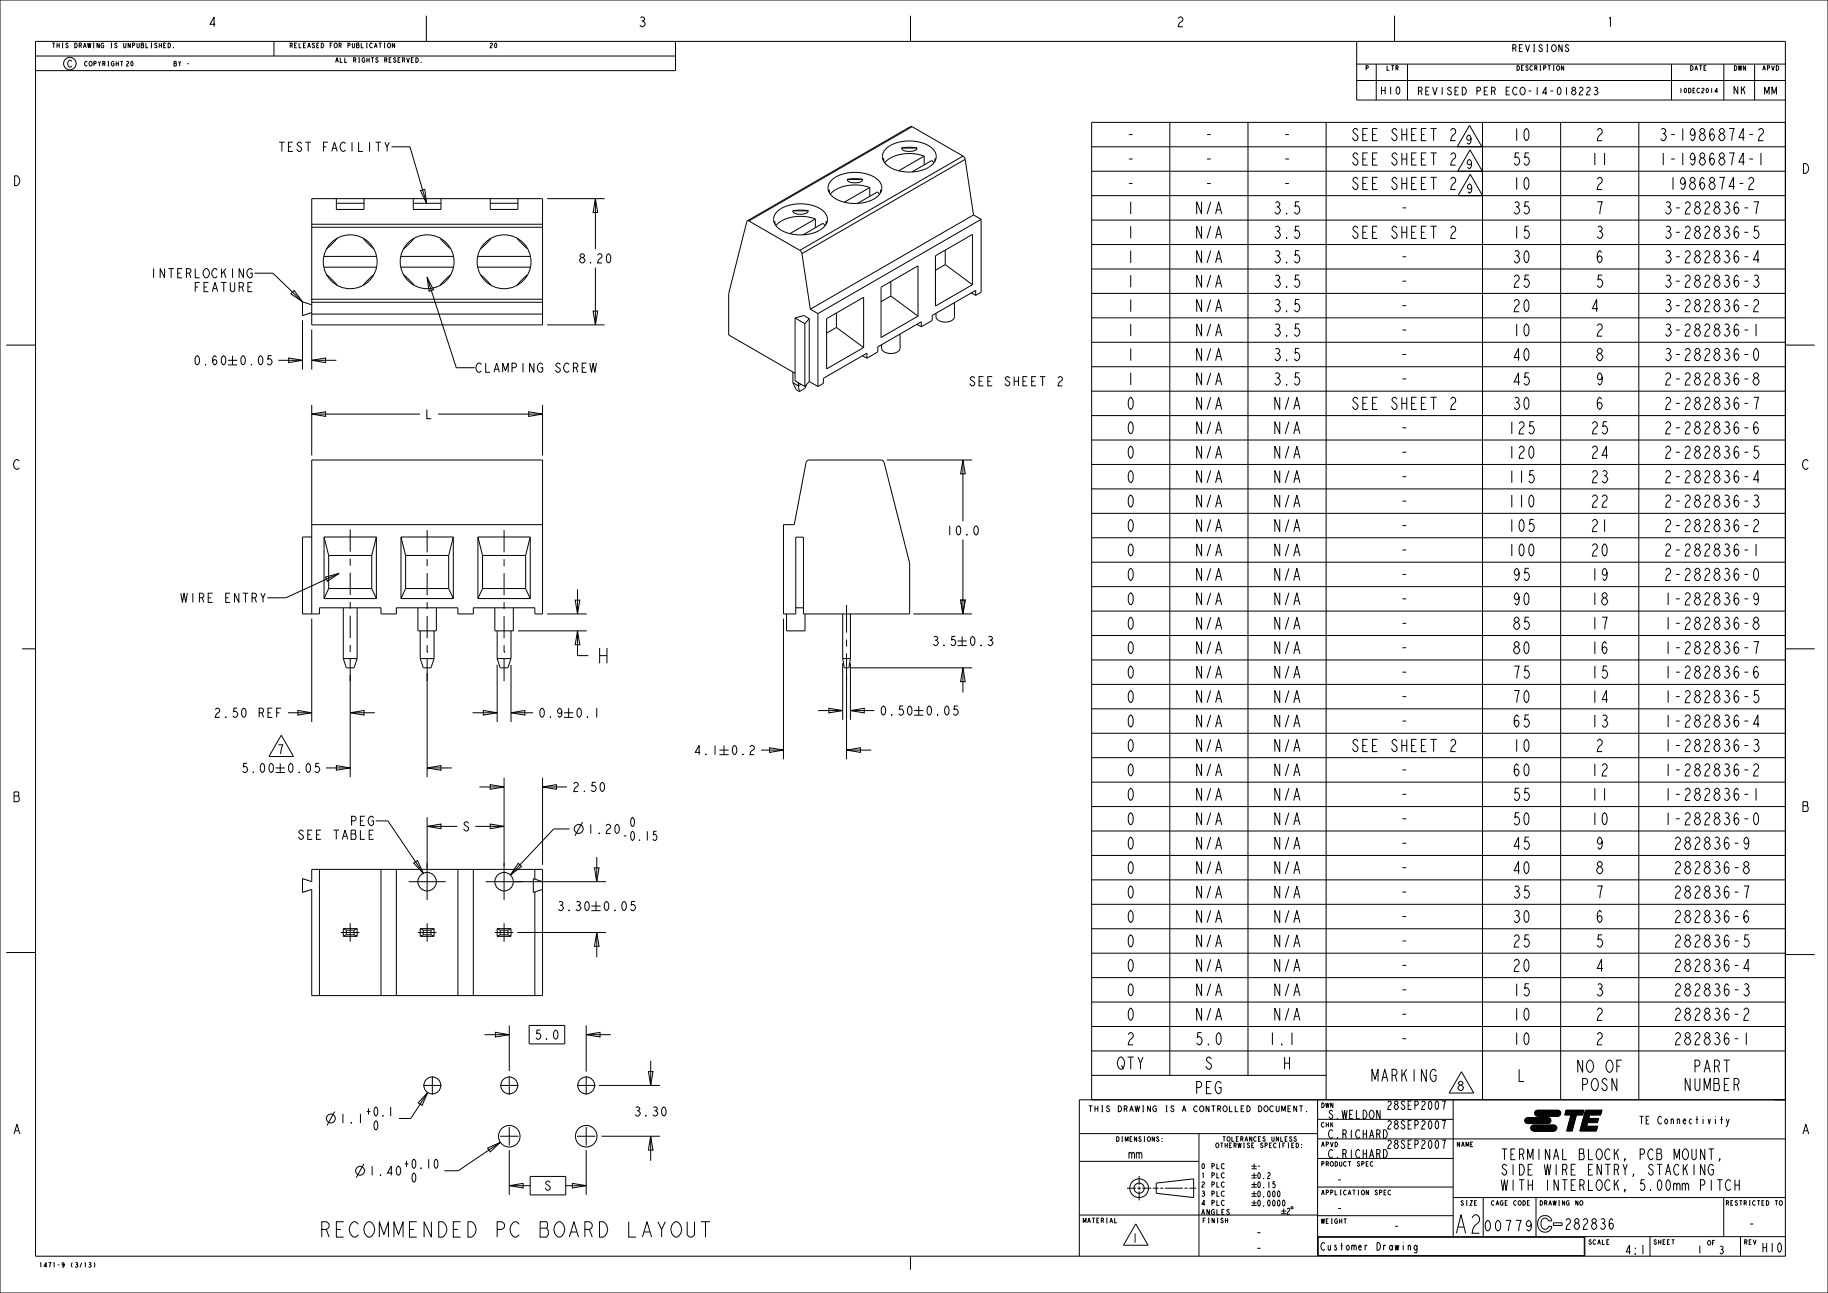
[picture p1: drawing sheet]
<svg xmlns="http://www.w3.org/2000/svg" width="594mm" height="420mm" viewBox="0 0 594 420" stroke-linecap="round" stroke-linejoin="round" font-family="sans-serif">
<g fill="none" stroke="#000" stroke-width=".32">
<path d="M0 0h594v420h-594zM11.6 18.2h207.9M11.6 13.4h568.6v394.6h-568.6zM39.1 19.9h.9M39.5 19.9v1.5M51 14.3l-.3-.3-.4 .3 .7 .7-.1 .4-.3 .1-.4-.4M51.7 14v1.5M51.7 14.8h.8M52.5 14v1.5M53.2 14.8h.4M53.9 14h-.7v1.5h.7M54.6 14a.76 .76 0 0 1 .8 .8 .76 .76 0 0 1-.8 .7z"/>
<path d="M56.4 15.5h.1M89 13.4v4.8M123.1 14h.9M123.5 14v1.5M124.8 14h.4M124.8 15.5h.4M125 14v1.5M126.1 14.1l.2-.1a.7 .7 0 0 1 .7 .8 .7 .7 0 0 1-.9 .6l-.2-.6zM128.2 14v1.5l-.7-1.5v1.5M132.1 18.7l.5 1.6 .4-1.6M133.7 19.5h.4M134.4 18.7h-.7v1.6h.7"/>
<path d="M135.1 18.7a.76 .76 0 0 1 .8 .8 .76 .76 0 0 1-.8 .8zM138.6 5.1v8.3M219.5 13.4v9.5h-207.9M295.9 5.1v8.3M440.8 13.4v19.1h139.4M453.2 5.1v8.3M507.6 14.5v2.3l-1.1-2.3v2.3M509.7 14.9l-.4-.4-.6 .4 1 1.1-.1 .6-.5 .2-.6-.6M60.9 20.7h.5M136.9 20.3h.1M380.1 39.7v309.6M405.5 39.7v309.6"/>
<path d="M430.9 39.7v317.5M440.8 26.1h139.4M440.8 20.8h139.4M447.2 20.8v11.7M457.4 20.8v11.7M481.7 39.7v317.5M506 21.5l.2-.2a.7 .7 0 0 1 .6 .8 .7 .7 0 0 1-.8 .6l-.2-.6zM507.1 39.7v317.5M508.1 21.3v1.6l-.7-1.6v1.6M532.5 39.7v317.5M543.1 20.8v11.7M554.4 21.3h-.7v1.6h.7"/>
<path d="M560.1 20.8v11.7M570.1 20.8v11.7M577.2 21.3a.76 .76 0 0 1 .8 .8 .76 .76 0 0 1-.8 .8zM580.2 39.7h-225.5v317.5M270.4 58.4a12.6 12.6 0 0 1 15.1 .2 3.6 3.6 0 0 1-1.5 6 12.8 12.8 0 0 1-13.9-1.1 3.3 3.3 0 0 1 .3-5.1zM275.3 58.2h5M275.3 58.2l2.5-.2 2.5 .2M275.3 58.2l.1 .4a3.9 3.9 0 0 0 4.8 0l.1-.4M286.9 51.9l.2-.5 .1 1M288 48.2a12.6 12.6 0 0 1 15.1 .2 3.6 3.6 0 0 1-1.4 6 12.8 12.8 0 0 1-13.9-1.1 3.3 3.3 0 0 1 .2-5.1zM293 48h5M293 48l2.5-.2 2.5 .2"/>
<path d="M293 48v.3a3.9 3.9 0 0 0 4.9 .1l.1-.4M296.4 41.2l-.5-.1-53 30.6M296.4 41.2l-53 30.6M296.4 41.2l16.5 9.5M300.3 50.7a12.1 12.1 0 0 0-12.8 2.2M300.3 50.7l-8.3 4.8M300.3 50.7v2.9M303.5 52.9l-.7-.8-6.4 3.7M304.1 51.9l-.2-.5-.2 1M312.9 50.7l.7 1.1M312.9 50.7l-53 30.6M313.6 51.8l-53 30.6"/>
<path d="M313.6 51.8l2.7 18M354.7 55.6h225.5M354.7 47.7h225.5M441.2 58.3l-.6-.7a.91 .91 0 0 0-.9 1l.6 .7a1.26 1.26 0 0 1 .9 1 1.26 1.26 0 0 1-.6 1.3 1.31 1.31 0 0 1-1.1-1M441.2 50.3l-.6-.6a.91 .91 0 0 0-.9 1l.6 .6a1.26 1.26 0 0 1 .9 1 1.26 1.26 0 0 1-.6 1.3 1.31 1.31 0 0 1-1.1-1M441.2 42.4l-.6-.7a.91 .91 0 0 0-.9 1l.6 .7a1.26 1.26 0 0 1 .9 1 1.26 1.26 0 0 1-.6 1.3 1.31 1.31 0 0 1-1.1-1M471.4 58.3l.6-.7h.4l.6 .7a1.54 1.54 0 0 1-1 1.6l-.6 1.7h1.6M471.4 50.3l.6-.6h.4l.6 .6a1.54 1.54 0 0 1-1 1.7l-.6 1.6h1.6M471.4 42.4l.6-.7h.4l.6 .7a1.54 1.54 0 0 1-1 1.6l-.6 1.7h1.6M101.3 64.5h75v41h-75zM101.3 73.8h75M101.3 72.8h75"/>
<path d="M109.3 64.5v3.5h9v-3.5M109.3 66h9M109.6 77.3l-3.5 3.6M118 77.3l3.5 3.6M134.3 64.5v3.5h9v-3.5M134.3 66h9M134.6 77.4l-3.4 3.4M143 77.4l3.4 3.4M159.3 64.5v3.5h9v-3.5M159.3 66h9M159.6 77.4l-3.4 3.4M168 77.4l3.4 3.4"/>
<path d="M242.9 71.7l-6.1 23.6v13.5l21.6 12.5M242.9 71.7l.5 .1M243.4 71.8l16.5 9.5M251.6 72.3l.1-.5 .2 1.1M257.6 68.5h5M257.6 68.5l.1 .3a3.9 3.9 0 0 0 4.9 0v-.3M257.6 68.5l2.5-.3 2.5 .3M264.9 71.1a12.2 12.2 0 0 0-12.8 2.2M264.9 71.1l-8.2 4.8M264.9 71.1v2.9M268.1 73.3l-.7-.8-6.4 3.8M268.7 72.3l-.2-.5-.1 1"/>
<path d="M269.2 62.1l.2-.5 .1 1M282.6 60.9a12.1 12.1 0 0 0-12.8 2.2M282.6 60.9l-8.2 4.8M282.6 60.9v2.9M285.8 63.1l-.7-.8-6.4 3.7M286.4 62.1l-.2-.5-.1 1M316.3 69.8l-53 30.6M316.3 69.8l2.5 1.5M318.8 71.3l-53 30.6M318.8 71.3v23.6l-1.8 1.1M354.7 79.4h225.5M354.7 71.5h225.5"/>
<path d="M354.7 63.6h225.5M101.3 99l-3-1v4.5l3-1M101.3 98.2h75M101.3 97.2h75M105.2 86.8h17.2M105.2 83.3h17.2M106.1 89.2l3.5 3.5M121.5 89.2l-3.5 3.5M130.2 86.8h17.2M130.2 83.3h17.2M131.2 89.3l3.4 3.3M146.4 89.3l-3.4 3.3"/>
<path d="M155.2 86.8h17.2M155.2 83.3h17.2M156.2 89.3l3.4 3.3M171.4 89.3l-3.4 3.3M259.9 81.3l.7 1.1M260.6 82.4l2.7 18M286.3 93.3l12-6.9v16.3l-12 6.9zM289.5 96.2l8.8 6.5M289.5 91.5v4.7M289.5 96.2l-3.2 1.8M304 83.1l12-6.9v16.3l-12 6.9zM307.1 85.9l-3.1 1.9"/>
<path d="M307.1 85.9l8.9 6.6M307.1 81.3v4.6M315.6 95.1l1.4 .9M317 96v-1.7l-14.1 8.2v1.6l-3.5 2.1M354.7 95.3h225.5M354.7 87.4h225.5M2 112.1h9.6M101.3 102h75M258.4 103.3v20.4l3.1 1.8M258.4 103.3l3.1 1.8M258.4 103.3l2.8-.8 1.8 1M261.5 105.1v20.4"/>
<path d="M263 103.5v20.4M263 103.5l-1.5 1.6M263.3 100.4l2.5 1.5M265.8 101.9v23.6M268.6 103.5l12-6.9v16.3l-12 6.9zM271.8 106.4l8.8 6.5M271.8 101.7v4.7M271.8 106.4l-3.2 1.8M280.3 115.5l1.4 .9M281.7 116.4v-1.7l-14.2 8.2v1.6l-1.7 1M292.5 108.5v4.6a3.4 3.4 0 0 1-4.8 1.4l-1.1-.9-.1-1.6M298 105.3l1.4 .9"/>
<path d="M299.4 106.2v-1.7l-14.2 8.2v1.6l-3.5 2.1M354.7 119.1h225.5M354.7 111.2h225.5M354.7 103.2h225.5M580.2 112.1h9.5M257.6 124.3l1.1 2.3 1.1 .6M257.6 124.3l1.8 1M257.6 120.9v3.4M259.4 125.3l.4 1.9M259.4 124.3v1M260.3 124.8l-.9 .5M262 125l-.5 1.2-1.7 1"/>
<path d="M263 123.9l2.8 1.6M263 123.9l-1.5 1.6M354.7 135h225.5M354.7 127.1h225.5M441.2 129.7l-.6-.7a.91 .91 0 0 0-.9 1l.6 .7a1.26 1.26 0 0 1 .9 1 1.26 1.26 0 0 1-.6 1.3 1.31 1.31 0 0 1-1.1-1M471.4 129.7l.6-.7h.4l.6 .7a1.54 1.54 0 0 1-1 1.7l-.6 1.6h1.6M262.3 149.7l.6-.3h23.4l.8 .5 8.5 33v16.5h-34.5v-24.9h-2.5v24.9h-4v-29h3.5l3.8-20.2zM354.7 158.8h225.5M354.7 150.9h225.5M354.7 142.9h225.5M101.3 174.4h-3v25h5.5v-2h20v2h5v-2h20v2h5v-2h20v2h2.5v-50h-75v50M101.3 170.4h75"/>
<path d="M105.3 174.4v20M105.3 174.4l1.5 6M105.3 174.4h17M122.3 174.4v20M122.3 174.4l-1.5 6M130.3 174.4v20M130.3 174.4l1.5 6M130.3 174.4h17M147.3 174.4v20M147.3 174.4l-1.5 6M155.3 174.4h17M155.3 174.4v20"/>
<path d="M155.3 174.4l1.5 6M172.3 174.4l-1.5 6M172.3 174.4v20M354.7 174.7h225.5M354.7 166.7h225.5M105.3 194.4h17M106.8 180.4v10.8M106.8 191.2l-1.5 3.2M106.8 191.2h14M106.8 180.4h14M111.5 197.4v16.5M116 197.4v16.5"/>
<path d="M120.8 191.2l1.5 3.2M120.8 180.4v10.8M130.3 194.4h17M131.8 191.2h14M131.8 180.4v10.8M131.8 191.2l-1.5 3.2M131.8 180.4h14M135.8 197.4v7.5h6v-7.5M145.8 191.2l1.5 3.2M145.8 180.4v10.8M155.3 194.4h17M156.8 191.2h14"/>
<path d="M156.8 180.4h14M156.8 180.4v10.8M156.8 191.2l-1.5 3.2M170.8 191.2l1.5 3.2M170.8 180.4v10.8M258.6 197.4h2.5M273.8 199.4v14.5M276.3 199.4v14.5M354.7 198.5h225.5M354.7 190.6h225.5M354.7 182.6h225.5M7.2 210.8h4.4"/>
<path d="M111.5 213.9l1 3h2.5l1-3M111.5 213.9h4.5M136.5 213.9l1 3h2.5l1-3M136.5 213.9h4.5M136.5 204.9v9M141 204.9v9M161.5 213.9l1 3h2.5l1-3M161.5 213.9h4.5M161.5 204.9v9M166 204.9v9M273.8 213.9l.5 3h1.5l.5-3M273.8 213.9h2.5"/>
<path d="M354.7 214.4h225.5M354.7 206.4h225.5M580.2 210.8h9.5M354.7 238.2h225.5M354.7 230.2h225.5M354.7 222.3h225.5M354.7 254.1h225.5M354.7 246.1h225.5M185 269.3h-5.1l-14 14.9M189.3 267l-2.5 4.5M193.9 278.4v8M200.2 268l.3-.2 .4 .2a1.9 1.9 0 0 1-.4 2.8l-.3-.3a2.08 2.08 0 0 1 0-2.5z"/>
<path d="M213.3 270h-.9l-.1 1.3 .3-.3a1.01 1.01 0 0 1 .9 1 1.01 1.01 0 0 1-.9 1l-.5-.5M354.7 277.9h225.5M354.7 269.9h225.5M354.7 262h225.5M101.3 282.4h75v41h-75v-34.5l-3 1v-4.5l3 1zM103.8 282.4v41M123.8 282.4v41M128.8 282.4v41M132.8 286.4h12M138.8 280.4v12M148.8 282.4v41M153.8 282.4v41"/>
<path d="M167 286.4h29.9M168.4 280.4l1.1 1.1-3.6 2.7zM173.8 282.4v3.2M173.8 289.7v33.7M176.3 286.4l-3-1v4.5l3-1M190.4 293.1l.3-.3 .4 .3a1.9 1.9 0 0 1-.4 2.7l-.3-.2a2.08 2.08 0 0 1 0-2.5zM192.2 294.3h3M192.2 295.8h3M193.2 281.9h1.5l-.8 4.5zM193.7 292.8v3M206.4 292.8h-1.1l-.2 1.3a.91 .91 0 0 1 1.4 .7 .91 .91 0 0 1-1.4 .8l-.2-.3M354.7 293.7h225.5"/>
<path d="M354.7 285.8h225.5M2 309.4h9.6M111.5 301.6v2.5M111.5 301.6l1 .5M111.5 304.1h4.5M111.5 301.6h4.5M112.5 302.1v1.5M112.5 303.6l-1 .5M112.5 303.6h2.5M112.5 302.1h2.5M115 302.1v1.5M115 303.6l1 .5"/>
<path d="M116 301.6v2.5M116 301.6l-1 .5M136.5 301.6v2.5M136.5 304.1h4.5M136.5 301.6h4.5M136.5 301.6l1 .5M137.5 302.1v1.5M137.5 303.6h2.5M137.5 303.6l-1 .5M137.5 302.1h2.5M140 302.1v1.5M140 303.6l1 .5"/>
<path d="M141 301.6v2.5M141 301.6l-1 .5M161.5 301.6v2.5M161.5 304.1h4.5M161.5 301.6h4.5M161.5 301.6l1 .5M162.5 303.6h2.5M162.5 302.1h2.5M162.5 303.6l-1 .5M162.5 302.1v1.5M165 303.6l1 .5M165 302.1v1.5"/>
<path d="M166 301.6v2.5M166 301.6l-1 .5M168.1 302.9h28.8M193.9 302.9l.8 4.5h-1.5zM193.9 302.9v8M354.7 317.6h225.5M354.7 309.6h225.5M354.7 301.7h225.5M580.2 310.1h9.5M157.5 336.1h8M161 335.3l4.5 .8-4.5 .7zM165.5 333.1v14.8"/>
<path d="M172 333.1h11.5v6h-11.5zM190.5 336.1l4.5-.8v1.5zM190.5 333.1v15M190.5 336.1h8M354.7 333.4h225.5M354.7 325.5h225.5M139 354.9l-1.8 4.2-1.3-.9zM139 354.9l-5.5 8.4h-3.8M353.8 359.2h1.2M354.4 359.2v1.9M354.7 349.3h76.2M354.7 341.4h225.5"/>
<path d="M355.8 359.2v1.9M356.8 359.2v1.9M357.9 359.2h.5M358.2 359.2v1.9M419.5 359.2h-1v1.9h1M421.4 359.2v1.9l-1-1.9v1.9M422.2 359.2h1.2M422.8 359.2v1.9M428.1 357.2v50.8M468.6 357.6h1.1l-.6 2.8M472.2 357.2v44.5M580.2 357.2h-229.5v50.8"/>
<path d="M108.8 361.1l-2.5 4.5M350.7 377.2h38.8M350.8 368.2h77.3M355.8 360.2h1M357.9 361.1h.5M376.6 369.5l-.3-.3-.4 .3 .7 .8-.1 .3-.4 .2-.3-.4M377.7 369.7h.1M377.7 370.8h.1M389.6 368.2v39.8M397.8 378.2l-.3-.2a.87 .87 0 0 0-.7 .8 .87 .87 0 0 0 .7 .9l.3-.3M406.7 378.8h1.7M406.7 379.7h1.7"/>
<path d="M407.5 378v1.7M417.6 370h.5M418.3 369.2h-.7v1.5h.7M418.5 371.3h.3M418.5 372.8h.3M419.8 372h.4M419.8 369.5l-.3-.3-.4 .3 .7 .7-.1 .4-.4 .1-.3-.3M420.5 371.3h-.7v1.5h.7M421.2 371.3a.76 .76 0 0 1 .8 .7 .76 .76 0 0 1-.8 .8zM421.2 369.5l-.2-.3-.5 .3 .7 .7-.1 .4-.3 .1-.4-.3M423 371.8h.1M423 372.8h.1"/>
<path d="M424.6 360.9l.1 .2zM428.1 369.9h152.1M428.1 363.6h44.1M428.1 376.3h44.1M433.8 371a.76 .76 0 0 1 .9 .7 .76 .76 0 0 1-.9 .8zM444 378.1h.4M444.7 377.3h-.7v1.5h.7M446.1 377.6l-.3-.3a.7 .7 0 0 0-.6 .8 .7 .7 0 0 0 .8 .6l.1-.1M448.5 360.6v2.8l-1.1-2.8v2.8M449.6 373.4a1.38 1.38 0 0 1 1.2 1.4 1.38 1.38 0 0 1-1.2 1.3zM449.6 367a1.38 1.38 0 0 1 1.2 1.4 1.38 1.38 0 0 1-1.2 1.3zM468.6 364h1.1l-.6 2.7"/>
<path d="M468.6 370.3h1.1l-.6 2.8M478.6 371h-.7v1.5h.7M495.8 363.3l.6-.3h6.6a.95 .95 0 0 1 .9 .9 .95 .95 0 0 1-.8 1l-6.7 .1a.95 .95 0 0 1-.8-.6 .95 .95 0 0 1 .2-1.1zM496.4 365l6.7-.1zM497.7 365.7l.7-.2h6.5a.95 .95 0 0 1 1 .8 .95 .95 0 0 1-.9 1l-6.6 .1a.95 .95 0 0 1-.9-.6 .95 .95 0 0 1 .2-1.1zM498.4 367.4l6.6-.1zM499 360.9l.6-.3h6.6a.95 .95 0 0 1 .9 .9 .95 .95 0 0 1-.8 1h-6.7a.95 .95 0 0 1-.8-.5 .95 .95 0 0 1 .2-1.1zM499.6 362.5h6.7zM503.1 364.9l-6.7 .1a.95 .95 0 0 1-.9-1 .95 .95 0 0 1 .9-1h6.6a.95 .95 0 0 1 .9 1 .95 .95 0 0 1-.9 1M505 367.4h-6.6a.95 .95 0 0 1-1-1 .95 .95 0 0 1 1-.9h6.5a.95 .95 0 0 1 1 .9 .95 .95 0 0 1-1 1M506.3 362.5h-6.7a.95 .95 0 0 1-.9-.9 .95 .95 0 0 1 .9-1h6.6a.95 .95 0 0 1 .9 1 .95 .95 0 0 1-.9 .9M508.9 360.6h5.8l-.4 1.5h-2.1l-1.4 5.3h-1.7l1.4-5.3h-2z"/>
<path d="M515.2 360.6h5.3l-.4 1.5h-3.6l-3.1 5.3zM515.2 360.6h5.3l-.4 1.5h-3.6l-.3 1.2h3.2l-.3 1.3h-3.3l-.3 1.3h3.6l-.4 1.5h-5.3zM515.8 364.6l-.3 1.3h3.6l-.4 1.5h-5.3zM516.5 362.1l-.3 1.2h3.2l-.3 1.3h-3.3l-2.4 2.8zM547 378.2v3.5M547.1 373.5l.4-.3a1.86 1.86 0 0 1 1.2 1.7 1.86 1.86 0 0 1-1.2 1.8l-.4-.3a2.29 2.29 0 0 1 0-2.9zM547.7 379.4l.7 2.3M548.4 378.2l-1.4 2M549.8 373.2v2.9l.5 .6h.3l.6-.6v-2.9M550.5 378.2v3.5M554 373.2v3.5l-1.4-3.5v3.5M554 378.2v3.5l-1.4-3.5v3.5"/>
<path d="M555.2 373.2h1.7M556.1 373.2v3.5M556.8 378.8l-.6-.6a1.86 1.86 0 0 0-1.2 1.7 1.86 1.86 0 0 0 1.2 1.8l.6-.6v-1.2h-.7M558.9 376.7l-.2-.3 .2 .3-.4 .6M559 363.6h.8M559.4 362.6v2.5M560.9 363.4l.5 1.5-.4 1h-.2M561.9 363.4l-.5 1.5M350.7 394.7h77.5M362.2 395.7v1.5h.7M366.2 386h2.9M369.6 386h1.1"/>
<path d="M370.2 382v2.9M370.2 385.4v1.1M370.2 387v2.9M371.2 386h2.9M374.6 386h1.9M375.7 384.3l12.2-1.4v6.1l-12.2-1.4zM377 386h1.1M378.6 386h5.8M384.9 386h1M386.5 386h2.2M397.8 381.2l-.3-.3a.87 .87 0 0 0-.7 .9 .87 .87 0 0 0 .7 .8l.3-.2M397.8 384.2l-.3-.3a.87 .87 0 0 0-.7 .9 .87 .87 0 0 0 .7 .8l.3-.3"/>
<path d="M397.8 387.2l-.3-.3a.87 .87 0 0 0-.7 .8 .87 .87 0 0 0 .7 .9l.3-.3M397.8 390.2l-.3-.3a.87 .87 0 0 0-.7 .8 .87 .87 0 0 0 .7 .9l.3-.3M398.2 396.4h.7M398.9 395.7v1.5M399.5 393.1l-.3-.2-.5 .2 .8 .9-.1 .4-.4 .2-.4-.5M406.7 390.7h1.7M406.7 387.7h1.7M406.7 384.8h1.7M406.7 381.8h1.7M406.7 391.6h1.7M406.7 388.6h1.7M406.7 385.6h1.7"/>
<path d="M406.7 382.6h1.7M407.5 380.9v1.7M407.5 383.9v1.7M407.5 386.9v1.7M407.5 389.9v1.7M414.3 383.8h-.6l-.1 .9 .2-.2a.67 .67 0 0 1 .6 .7 .67 .67 0 0 1-.6 .6l-.3-.3M415.3 387l.2-.2 .2 .2 .2 .5-.1 1-.3 .3-.4-.6zM416.3 393.4h1.7M416.3 394.2h1.7M416.9 390l.2-.2 .4 .7-.1 1-.3 .3-.4-.7zM417.1 392.5v1.7M418.3 392.8l.3-.3 .5 .3-.8 1.7h.8"/>
<path d="M419.6 392l.5 .1-.1 .5-.5-.1zM428.1 385.6h44.1M428.1 394.9h44.1M436.6 395.9h.9M437.1 395.9v1.5M448.3 387.4l.6-.2v-.5l-.6-.1v1.5M449.7 387.4h.5M450.5 386.6h-.8v1.5h.8M451.9 386.8l-.3-.2a.7 .7 0 0 0-.6 .8 .7 .7 0 0 0 .8 .6l.1-.1M472.2 389h108M479.9 390h-.8v1.5h.8M482 389v12.7"/>
<path d="M494.9 390a.76 .76 0 0 1 .8 .8 .76 .76 0 0 1-.8 .7zM496.3 390.8h.5M497.1 390h-.8v1.5h.8M497.6 397.6l-.2 .5-.6 .3-.7-.3a1.27 1.27 0 0 1 .7-1.7l.4 .3a2.21 2.21 0 0 1-.4 3.2l-.7-.6M499.1 389v12.7M500.4 395.5l.8-.5 1.2-.1 .8 .2 .7 .7 .3 .8h-1l-.5-.7-.8-.2-.8 .4-.3 .8 .1 1.5 .7 .8h1l.6-.8h1l-.2 .8-.7 .7-.8 .3h-.9l-.8-.3-.7-.7-.5-1.9 .3-1.1zM507.6 397.2h-2.8v.9h2.8M512.8 390v1.5l-.8-1.5v1.5M513.6 390.1l.1-.1a.7 .7 0 0 1 .7 .8 .7 .7 0 0 1-.8 .6l-.3-.6zM524.1 396.4l-.5-.6a2.37 2.37 0 0 0 0 3.5 1.16 1.16 0 0 0 0-2l-.5 .3-.2 .6M552.6 384.9h.8l.6-.5v-.6l-.6-.6h-.8v3.5M556.1 383.2v3.5"/>
<path d="M558 383.2h1.7M558.9 383.2v3.5M560.1 389v12.7M562.4 383.8l-.6-.6a1.86 1.86 0 0 0-1.2 1.7 1.86 1.86 0 0 0 1.2 1.8l.6-.6M563.8 383.2v3.5M563.8 384.9h1.4M565.2 383.2v3.5M576.8 390h.9M577.2 390v1.5M578.4 390.1l.2-.1a.7 .7 0 0 1 .6 .8 .7 .7 0 0 1-.8 .6l-.3-.6zM28.9 410.2h.6v.3l-.2 .3a.42 .42 0 0 1 .2 .6 .42 .42 0 0 1-.7 0M29.1 410.8h.2"/>
<path d="M30.5 410.1l.3 .7-.3 .8M295.9 408v4.4M428.1 401.7h152.1M428.3 401.9h86.5v5.9h-86.5zM457.6 404.5v1.6M457.6 404.9l.5-.4 .2 .4v1.2M460.5 404.5l-.2 2.2-.1 .3-.6-.3M460.5 405.1l-.5-.6a.92 .92 0 0 0-.6 .8 .92 .92 0 0 0 .6 .8l.5-.6M515 401.7v6.3M522.1 403.5h.5M522.9 402.7h-.8v1.5h.8M536.2 401.7v6.3"/>
<path d="M543.2 402.7h.9M543.7 402.7v1.5M565.6 401.7v6.3"/>
<circle cx="22.7" cy="20.7" r="2.03"/>
<circle cx="138.8" cy="85" r="8.8"/>
<circle cx="163.8" cy="85" r="8.8"/>
<circle cx="188" cy="269.3" r="1.47"/>
<circle cx="138.8" cy="286.4" r="3"/>
<circle cx="107.5" cy="363.3" r="1.47"/>
<circle cx="370.2" cy="386" r="3"/>
<circle cx="370.2" cy="386" r="1.66"/>
</g>
<path d="M495.8 363.3l.6-.3h6.6a.95 .95 0 0 1 .9 .9 .95 .95 0 0 1-.8 1l-6.7 .1a.95 .95 0 0 1-.8-.6 .95 .95 0 0 1 .2-1.1zM497.7 365.7l.7-.2h6.5a.95 .95 0 0 1 1 .8 .95 .95 0 0 1-.9 1l-6.6 .1a.95 .95 0 0 1-.9-.6 .95 .95 0 0 1 .2-1.1zM499 360.9l.6-.3h6.6a.95 .95 0 0 1 .9 .9 .95 .95 0 0 1-.8 1h-6.7a.95 .95 0 0 1-.8-.5 .95 .95 0 0 1 .2-1.1zM508.9 360.6h5.8l-.4 1.5h-2.1l-1.4 5.3h-1.7l1.4-5.3h-2zM515.8 364.6l-.3 1.3h3.6l-.4 1.5h-5.3zM516.5 362.1l-.3 1.2h3.2l-.3 1.3h-3.3l-2.4 2.8zM515.2 360.6h5.3l-.4 1.5h-3.6l-3.1 5.3z" fill="#000"/>
<!-- layer: COSMETIC -->
<g fill="none" stroke="#000" stroke-width=".32">
<circle cx="140.5" cy="352.6" r="2.75"/>
<circle cx="165.5" cy="352.6" r="2.75"/>
<circle cx="190.5" cy="352.6" r="2.75"/>
<circle cx="165.5" cy="369.1" r="3.5"/>
<circle cx="190.5" cy="369.1" r="3.5"/>
</g>
<!-- layer: DIM_DRIVEN -->
<g fill="none" stroke="#000" stroke-width=".32">
<path d="M177.8 64.5h18.7M193.5 64.5l.7 4.5h-1.5zM193.5 64.5v16.4M193.5 86.9v18.6M197.4 82.7l.3-.3 .4 .3a1.9 1.9 0 0 1-.4 2.7l-.3-.2a2.08 2.08 0 0 1 0-2.5zM72.3 115.8l.3-.3 .4 .3a1.9 1.9 0 0 1-.4 2.7l-.3-.2a2.08 2.08 0 0 1 0-2.5zM74.1 117h3M74.1 118.5h3M75.6 115.5v3M88.3 115.5h-1.1l-.2 1.3a.91 .91 0 0 1 1.4 .7 .91 .91 0 0 1-1.4 .8l-.2-.3M90.5 117h7.8M93.8 116.3l4.5 .7-4.5 .8z"/>
<path d="M98.3 104v16M101.3 117l4.5-.7v1.5zM101.3 117h8M101.3 107v13M177.8 105.5h18.7M192.7 101h1.5l-.7 4.5zM101.3 134.5l4.5-.7v1.5zM101.3 131.5v16.4M101.3 134.5h35.2M142.3 134.5h34M171.8 133.8l4.5 .7-4.5 .8zM176.3 131.5v16.4"/>
<path d="M288.2 149.4h27.7M312.9 149.4l.7 4.5h-1.5zM312.9 149.4v19.9M312.9 175.3v24.1M316.8 171.1l.4-.3 .3 .3a1.9 1.9 0 0 1-.3 2.7l-.4-.2a2.08 2.08 0 0 1 0-2.5zM177.8 199.4h12.9M186.9 194.9h1.5l-.7 4.5zM187.7 191.4v8M296.8 199.4h19.1M312.1 194.9h1.5l-.7 4.5zM101.3 200.9v33.6M113.8 219.2v33.2"/>
<path d="M138.8 218.6v33.8M161.5 215.9v18.6M166 216v18.5M168.3 204.9h22.4M187.7 204.9l.7 4.5h-1.5zM187.7 204.9v8.1h3.5M254.6 200.9v45.7M273.8 215.4v18.4M275.1 219.5v27.1M276.1 216.9h39.8M276.3 215.4v18.4M310.4 206.7h-1l-.2 1.3a.91 .91 0 0 1 1.4 .7 .91 .91 0 0 1-1.4 .8l-.2-.3"/>
<path d="M311.1 208.2h3M311.1 209.7h3M312.6 206.7v3M312.9 216.9l.7 4.5h-1.5zM312.9 216.9v8M321.2 207l.4-.3a.75 .75 0 0 1 .9 .8l-.6 .5a.83 .83 0 0 1 .5 1.3 .83 .83 0 0 1-1.3-.1M78.9 230.3l.3-.3 .4 .3a1.9 1.9 0 0 1-.4 2.7l-.3-.2a2.08 2.08 0 0 1 0-2.5zM91.3 230h-1.4v3M93.6 231.5h7.7M96.8 230.8l4.5 .7-4.5 .8zM113.8 231.5l4.5-.7v1.5zM113.8 231.5h8"/>
<path d="M153.5 231.5h8M157 230.8l4.5 .7-4.5 .8zM166 231.5l4.5-.7v1.5zM166 231.5h7.2M183.3 231.5h3M183.3 233h3M184.8 230v3M265.8 230.8h8M269.3 230.1l4.5 .7-4.5 .8zM276.3 230.8l4.5-.7v1.5zM276.3 230.8h7.8M295.3 229.6l.3-.3 .4 .3a1.9 1.9 0 0 1-.4 2.7l-.3-.2a2.08 2.08 0 0 1 0-2.5z"/>
<path d="M297 230.8h3M297 232.3h3M298.5 229.3v3M311.2 229.3h-1l-.2 1.3a.91 .91 0 0 1 1.4 .7 .91 .91 0 0 1-1.4 .8l-.2-.3M87.8 248.2l.3-.3 .4 .3a1.9 1.9 0 0 1-.4 2.7l-.3-.2a2.08 2.08 0 0 1 0-2.5zM89.6 249.4h3M89.6 250.9h3M91.1 247.9v3M103.7 247.9h-1l-.2 1.3a.91 .91 0 0 1 1.4 .7 .91 .91 0 0 1-1.4 .8l-.2-.3M106 249.4h7.8M109.3 248.7l4.5 .7-4.5 .8zM138.8 249.4l4.5-.7v1.5z"/>
<path d="M138.8 249.4h8M155.8 255.6h8M159.3 254.9l4.5 .7-4.5 .8zM163.8 252.6v28.7M176.3 255.6l4.5-.7v1.5zM176.3 252.6v28.3M176.3 255.6h7.9M195.4 254.4l.3-.3 .4 .3a1.9 1.9 0 0 1-.4 2.7l-.3-.2a2.08 2.08 0 0 1 0-2.5zM233.8 243.6h3M233.8 245.1h3M235.3 242.1v3M247.3 243.6h7.3"/>
<path d="M250.1 242.9l4.5 .7-4.5 .8zM275.1 243.6l4.5-.7v1.5zM275.1 243.6h8M138.8 268.4l4.5-.7v1.5zM138.8 265.4v16.7M138.8 268.4h9.8M154.4 268.4h9.4M159.3 267.7l4.5 .7-4.5 .8zM194.6 352.6h19.8M210.7 348.1h1.5l-.8 4.5zM211.4 344.6v8M215.4 359.8l.3-.3 .4 .3a1.9 1.9 0 0 1-.4 2.7l-.3-.2a2.08 2.08 0 0 1 0-2.5z"/>
<path d="M118.3 378l-2.5 4.5M129.1 379l.4-.2 .3 .2a1.9 1.9 0 0 1-.3 2.8l-.4-.3a2.08 2.08 0 0 1 0-2.5zM141.4 376.8l.3-.3a2.03 2.03 0 0 1 0 3 2.12 2.12 0 0 1-.3-2.7zM158.4 372.9l4.2-1.9-3.3 3.2zM162.6 371l-13.7 9.3h-4.5M165.5 373.6v14.5M190.5 373.6v14.5M195.4 369.1h19M211.4 369.1l.8 4.5h-1.5zM211.4 369.1v8M165.5 385.1l4.5-.7v1.5zM165.5 385.1h6.8"/>
<path d="M172.3 382.1h11.5v6h-11.5zM183.8 385.1h6.7M186 384.4l4.5 .7-4.5 .8z"/>
<circle cx="117" cy="380.3" r="1.47"/>
</g>
<!-- layer: DTM_AXIS -->
<g fill="none" stroke="#000" stroke-width=".32">
<path d="M252.7 68.6a12.6 12.6 0 0 1 15.1 .2 3.6 3.6 0 0 1-1.3 5.9 12.8 12.8 0 0 1-14-1 3.3 3.3 0 0 1 .2-5.1zM310.1 98.3v4.6a3.4 3.4 0 0 1-4.7 1.4l-1.1-.9-.2-1.6M113.8 172v7.2M138.8 172.2v7.2M163.8 172.2v7.2M113.8 181.5v2.2M113.8 186v7.2M113.8 195.5v2.3M138.8 181.6v2.3M138.8 186.2v7.1M138.8 195.6v2.3M160.8 197.4v7.5h6v-7.5"/>
<path d="M163.8 181.6v2.3M163.8 186.2v7.1M163.8 195.6v2.3M255.6 199.4v5.5h6v-5.5M275.1 196.5v9M113.8 200v7.2M113.8 209.5v2.3M113.8 214v7.3M138.8 211.8h.1M138.8 200.1v7.2M138.8 209.6v2.2M138.8 214.1v7.2"/>
<path d="M163.8 211.8h.1M163.8 200.1v7.2M163.8 209.6v2.2M163.8 214.1v7.2M275.1 207.8v2.2M275.1 212.3v9M113.8 299.9v6M138.8 299.9v6M157.8 286.4h12M163.8 280.4v12M163.8 299.9v6M110.8 302.9h6"/>
<path d="M135.8 302.9h6M160.8 302.9h6M137.5 352.6h6M140.5 349.6v6M162.5 352.6h6M165.5 349.6v6M187.5 352.6h6M190.5 349.6v6M162.5 369.1h6M165.5 366.1v6M187.5 369.1h6M190.5 366.1v6"/>
<circle cx="113.8" cy="85" r="8.8"/>
<circle cx="163.8" cy="286.4" r="3"/>
</g>
<!-- layer: NOTE -->
<g fill="none" stroke="#000" stroke-width=".32">
<path d="M460.9 29.6l1.1-.2v-.9l-1.1-.2v2.5M461.7 29.6l.4 1.2M463.3 29.6h.7M464.5 28.3h-1.2v2.5h1.2M465.5 28.3l.8 2.5 .7-2.5M468.6 28.3v2.5M546.2 28.7v1.5M547.5 28.8l.1-.1 .4 .5v.5l-.4 .5-.3-.5zM122 46.2h1.8M122.9 46.2v3M125.1 46.2l.7 1.5v1.5M126.5 46.2l-.7 1.5"/>
<path d="M127.2 47.7h6l5.4 18.3M539.9 42.1l.4-.4a.91 .91 0 0 1 1 1l-.6 .7a1.19 1.19 0 0 1 .8 1.3 1.19 1.19 0 0 1-1.2 1l-.6-.7M540.3 43.4h.4M540.5 49.7v3.9M568.2 58.3l.6-.7h.4l.6 .7a1.54 1.54 0 0 1-1 1.6l-.6 1.7h1.6M571.4 42.4l.6-.7h.4l.6 .7a1.54 1.54 0 0 1-1 1.6l-.6 1.7h1.6M572.2 49.7v3.9M136.6 61.9l1.5-.4 .5 4.5zM441.2 74.1l-.6-.6a.91 .91 0 0 0-.9 1l.6 .6a1.26 1.26 0 0 1 .9 1.1 1.26 1.26 0 0 1-.6 1.2 1.31 1.31 0 0 1-1.1-.9M471.4 74.1l.6-.6h.4l.6 .6a1.54 1.54 0 0 1-1 1.7l-.6 1.6h1.6M541.5 73.8l.4-.3a.91 .91 0 0 1 .9 1l-.6 .6a1.19 1.19 0 0 1 .8 1.4 1.19 1.19 0 0 1-1.1 .9l-.6-.6M541.5 65.9l.4-.4a.91 .91 0 0 1 .9 1l-.6 .7a1.19 1.19 0 0 1 .8 1.3 1.19 1.19 0 0 1-1.1 1l-.6-.7"/>
<path d="M541.9 75.1h.3M541.9 67.2h.3M569.8 65.5h1.6l-.8 4M571.4 73.5h-1.2l-.2 1.6 .4-.3a1.33 1.33 0 0 1 1.2 1.3 1.33 1.33 0 0 1-1.2 1.3l-.6-.6M79.1 87.2v3l-1.4-3v3M80.5 93.2h.9M82 87.7l-.6-.5a1.53 1.53 0 0 0-1.2 1.5 1.53 1.53 0 0 0 1.2 1.5l.6-.5v-1h-.7M82 91.7h-1.5v3h1.5M82.7 88.7h6l9.6 9.3M95.6 94.4l2.7 3.6-3.8-2.6zM138.8 90.1l2.1 4-1.5 .5zM138.8 90.1l9.5 29.3h6"/>
<path d="M541.5 97.6l.4-.3a.91 .91 0 0 1 .9 1l-.6 .6a1.19 1.19 0 0 1 .8 1.4 1.19 1.19 0 0 1-1.1 1l-.6-.7M541.5 89.7l.4-.3a.91 .91 0 0 1 .9 .9l-.6 .7a1.19 1.19 0 0 1 .8 1.3 1.19 1.19 0 0 1-1.1 1l-.6-.6M541.5 81.7l.4-.3a.91 .91 0 0 1 .9 1l-.6 .7a1.19 1.19 0 0 1 .8 1.3 1.19 1.19 0 0 1-1.1 1l-.6-.7M541.9 98.9h.3M541.9 91h.3M541.9 83.1h.3M569.8 98l.6-.7h.4l.6 .7a1.54 1.54 0 0 1-1 1.6l-.6 1.7h1.6M570 89.7l.4-.3a.91 .91 0 0 1 1 .9l-.6 .7a1.19 1.19 0 0 1 .8 1.3 1.19 1.19 0 0 1-1.2 1l-.6-.6M570.4 91h.4M571.6 84.4h-1.8l1.4-3v4M189.2 119.4h.9M190.6 117.9h-1.4v3h1.4"/>
<path d="M191.7 117.9l.5 3 .5-3 .6 3 .5-3M541.5 105.6l.4-.4a.91 .91 0 0 1 .9 1l-.6 .7a1.19 1.19 0 0 1 .8 1.3 1.19 1.19 0 0 1-1.1 1l-.6-.7M541.9 106.9h.3M316.7 122.8l-.5-.5a.75 .75 0 0 0-.9 .8l.5 .5a.91 .91 0 0 1 .9 .7 .91 .91 0 0 1-.5 1l-.7-.2-.4-.5M318.1 123.8h.9M319.6 122.3h-1.5v3h1.5M81.9 194.2h.9l.3-.3 .2-.2-.2-.8-.3-.2h-.9v3M82.8 194.2l.5 1.5M84.7 192.7l.8 1.5v1.5M86.2 192.7l-.7 1.5M105.8 187.5l4.4-1.2-3.8 2.5zM110.2 186.3l-17.3 7.9h-6"/>
<path d="M441.2 240.8l-.6-.6a.91 .91 0 0 0-.9 1l.6 .6a1.26 1.26 0 0 1 .9 1 1.26 1.26 0 0 1-.6 1.3 1.31 1.31 0 0 1-1.1-1M471.4 240.8l.6-.6h.4l.6 .6a1.54 1.54 0 0 1-1 1.7l-.6 1.6h1.6M120 271.1h.8M121.4 269.6h-1.4v3h1.4M122.1 266.6h3.9l11.6 17.1M134.4 280.4l1.3-.9 1.9 4.2zM104.6 399.4h1.4l.6-.5 .3-.4v-.8l-.3-.4-.6-.4h-1.4v5M106 399.4l.9 2.5M109.3 399.4h1.5M111.7 396.9h-2.4v5h2.4M223.3 396.9v4.1l.9 .9h.6l.9-.9v-4.1M227.8 396.9h2.9"/>
<path d="M229.2 396.9v5"/>
</g>
<!-- layer: SYMBOL -->
<path d="M477.5 40.7l4 7h-8zM477.7 48.7l4 6.9h-8zM477.8 56.6l4 7h-8zM91.4 238.8l4 6.9h-8zM474.9 348.1l4 6.9h-8zM369.1 397.6l4 6.9h-8z" fill="none" stroke="#000" stroke-width=".32"/>
<text font-size="7.8" x="472.3" y="400.6">A2</text>
<g font-size="6.5">
<text x="193.7" y="215.5">H</text>
<text x="114.8" y="401.9">RECOMMENDED PC BOARD LAYOUT</text>
</g>
<g font-size="5.2">
<text x="366.1" y="45.7">-</text>
<text x="391.5" y="45.7">-</text>
<text x="416.9" y="45.7">-</text>
<text x="442" y="45.7">SEE SHEET 2</text>
<text x="491.8" y="45.7">10</text>
<text x="518.5" y="45.7">2</text>
<text x="542" y="45.7">3-1986874-2</text>
<text x="366.1" y="53.6">-</text>
<text x="391.5" y="53.6">-</text>
<text x="416.9" y="53.6">-</text>
<text x="442" y="53.6">SEE SHEET 2</text>
<text x="491.8" y="53.6">55</text>
<text x="517.2" y="53.6">11</text>
<text x="542" y="53.6">1-1986874-1</text>
<text x="366.1" y="61.6">-</text>
<text x="391.5" y="61.6">-</text>
<text x="416.9" y="61.6">-</text>
<text x="442" y="61.6">SEE SHEET 2</text>
<text x="491.8" y="61.6">10</text>
<text x="518.5" y="61.6">2</text>
<text x="544.6" y="61.6">1986874-2</text>
<text x="366.1" y="69.5">1</text>
<text x="388.9" y="69.5">N/A</text>
<text x="414.3" y="69.5">3.5</text>
<text x="455" y="69.5">-</text>
<text x="491.8" y="69.5">35</text>
<text x="518.5" y="69.5">7</text>
<text x="543.3" y="69.5">3-282836-7</text>
<text x="366.1" y="77.4">1</text>
<text x="388.9" y="77.4">N/A</text>
<text x="414.3" y="77.4">3.5</text>
<text x="442" y="77.4">SEE SHEET 2</text>
<text x="491.8" y="77.4">15</text>
<text x="518.5" y="77.4">3</text>
<text x="543.3" y="77.4">3-282836-5</text>
<text x="366.1" y="85.4">1</text>
<text x="388.9" y="85.4">N/A</text>
<text x="414.3" y="85.4">3.5</text>
<text x="455" y="85.4">-</text>
<text x="491.8" y="85.4">30</text>
<text x="518.5" y="85.4">6</text>
<text x="543.3" y="85.4">3-282836-4</text>
<text x="366.1" y="93.3">1</text>
<text x="388.9" y="93.3">N/A</text>
<text x="414.3" y="93.3">3.5</text>
<text x="455" y="93.3">-</text>
<text x="491.8" y="93.3">25</text>
<text x="518.5" y="93.3">5</text>
<text x="543.3" y="93.3">3-282836-3</text>
<text x="366.1" y="101.3">1</text>
<text x="388.9" y="101.3">N/A</text>
<text x="414.3" y="101.3">3.5</text>
<text x="455" y="101.3">-</text>
<text x="491.8" y="101.3">20</text>
<text x="517.2" y="101.3">4</text>
<text x="543.3" y="101.3">3-282836-2</text>
<text x="366.1" y="109.2">1</text>
<text x="388.9" y="109.2">N/A</text>
<text x="414.3" y="109.2">3.5</text>
<text x="455" y="109.2">-</text>
<text x="491.8" y="109.2">10</text>
<text x="518.5" y="109.2">2</text>
<text x="543.3" y="109.2">3-282836-1</text>
<text x="366.1" y="117.1">1</text>
<text x="388.9" y="117.1">N/A</text>
<text x="414.3" y="117.1">3.5</text>
<text x="455" y="117.1">-</text>
<text x="491.8" y="117.1">40</text>
<text x="518.5" y="117.1">8</text>
<text x="541" y="117.1">3- 282836 -0</text>
<text x="366.1" y="125.1">1</text>
<text x="388.9" y="125.1">N/A</text>
<text x="414.3" y="125.1">3.5</text>
<text x="455" y="125.1">-</text>
<text x="491.8" y="125.1">45</text>
<text x="518.5" y="125.1">9</text>
<text x="541" y="125.1">2- 282836 -8</text>
<text x="366.1" y="133">0</text>
<text x="388.9" y="133">N/A</text>
<text x="414.3" y="133">N/A</text>
<text x="442" y="133">SEE SHEET 2</text>
<text x="491.8" y="133">30</text>
<text x="518.5" y="133">6</text>
<text x="541" y="133">2- 282836 -7</text>
<text x="366.1" y="140.9">0</text>
<text x="388.9" y="140.9">N/A</text>
<text x="414.3" y="140.9">N/A</text>
<text x="455" y="140.9">-</text>
<text x="490.5" y="140.9">125</text>
<text x="517.2" y="140.9">25</text>
<text x="541" y="140.9">2- 282836 -6</text>
<text x="366.1" y="148.9">0</text>
<text x="388.9" y="148.9">N/A</text>
<text x="414.3" y="148.9">N/A</text>
<text x="455" y="148.9">-</text>
<text x="490.5" y="148.9">120</text>
<text x="517.2" y="148.9">24</text>
<text x="541" y="148.9">2- 282836 -5</text>
<text x="366.1" y="156.8">0</text>
<text x="388.9" y="156.8">N/A</text>
<text x="414.3" y="156.8">N/A</text>
<text x="455" y="156.8">-</text>
<text x="490.5" y="156.8">115</text>
<text x="517.2" y="156.8">23</text>
<text x="541" y="156.8">2- 282836 -4</text>
<text x="366.1" y="164.8">0</text>
<text x="388.9" y="164.8">N/A</text>
<text x="414.3" y="164.8">N/A</text>
<text x="455" y="164.8">-</text>
<text x="490.5" y="164.8">110</text>
<text x="517.2" y="164.8">22</text>
<text x="541" y="164.8">2- 282836 -3</text>
<text x="366.1" y="172.7">0</text>
<text x="388.9" y="172.7">N/A</text>
<text x="414.3" y="172.7">N/A</text>
<text x="455" y="172.7">-</text>
<text x="490.5" y="172.7">105</text>
<text x="517.2" y="172.7">21</text>
<text x="541" y="172.7">2- 282836 -2</text>
<text x="366.1" y="180.6">0</text>
<text x="388.9" y="180.6">N/A</text>
<text x="414.3" y="180.6">N/A</text>
<text x="455" y="180.6">-</text>
<text x="490.5" y="180.6">100</text>
<text x="517.2" y="180.6">20</text>
<text x="541" y="180.6">2- 282836 -1</text>
<text x="366.1" y="188.6">0</text>
<text x="388.9" y="188.6">N/A</text>
<text x="414.3" y="188.6">N/A</text>
<text x="455" y="188.6">-</text>
<text x="491.8" y="188.6">95</text>
<text x="517.2" y="188.6">19</text>
<text x="541" y="188.6">2- 282836 -0</text>
<text x="366.1" y="196.5">0</text>
<text x="388.9" y="196.5">N/A</text>
<text x="414.3" y="196.5">N/A</text>
<text x="455" y="196.5">-</text>
<text x="491.8" y="196.5">90</text>
<text x="517.2" y="196.5">18</text>
<text x="541" y="196.5">1- 282836 -9</text>
<text x="366.1" y="204.4">0</text>
<text x="388.9" y="204.4">N/A</text>
<text x="414.3" y="204.4">N/A</text>
<text x="455" y="204.4">-</text>
<text x="491.8" y="204.4">85</text>
<text x="517.2" y="204.4">17</text>
<text x="541" y="204.4">1- 282836 -8</text>
<text x="366.1" y="212.4">0</text>
<text x="388.9" y="212.4">N/A</text>
<text x="414.3" y="212.4">N/A</text>
<text x="455" y="212.4">-</text>
<text x="491.8" y="212.4">80</text>
<text x="517.2" y="212.4">16</text>
<text x="541" y="212.4">1- 282836 -7</text>
<text x="366.1" y="220.3">0</text>
<text x="388.9" y="220.3">N/A</text>
<text x="414.3" y="220.3">N/A</text>
<text x="455" y="220.3">-</text>
<text x="491.8" y="220.3">75</text>
<text x="517.2" y="220.3">15</text>
<text x="541" y="220.3">1- 282836 -6</text>
<text x="366.1" y="228.3">0</text>
<text x="388.9" y="228.3">N/A</text>
<text x="414.3" y="228.3">N/A</text>
<text x="455" y="228.3">-</text>
<text x="491.8" y="228.3">70</text>
<text x="517.2" y="228.3">14</text>
<text x="541" y="228.3">1- 282836 -5</text>
<text x="366.1" y="236.2">0</text>
<text x="388.9" y="236.2">N/A</text>
<text x="414.3" y="236.2">N/A</text>
<text x="455" y="236.2">-</text>
<text x="491.8" y="236.2">65</text>
<text x="517.2" y="236.2">13</text>
<text x="541" y="236.2">1- 282836 -4</text>
<text x="366.1" y="244.1">0</text>
<text x="388.9" y="244.1">N/A</text>
<text x="414.3" y="244.1">N/A</text>
<text x="442" y="244.1">SEE SHEET 2</text>
<text x="491.8" y="244.1">10</text>
<text x="518.5" y="244.1">2</text>
<text x="541" y="244.1">1- 282836 -3</text>
<text x="366.1" y="252.1">0</text>
<text x="388.9" y="252.1">N/A</text>
<text x="414.3" y="252.1">N/A</text>
<text x="455" y="252.1">-</text>
<text x="491.8" y="252.1">60</text>
<text x="517.2" y="252.1">12</text>
<text x="541" y="252.1">1- 282836 -2</text>
<text x="366.1" y="260">0</text>
<text x="388.9" y="260">N/A</text>
<text x="414.3" y="260">N/A</text>
<text x="455" y="260">-</text>
<text x="491.8" y="260">55</text>
<text x="517.2" y="260">11</text>
<text x="541" y="260">1- 282836 -1</text>
<text x="366.1" y="267.9">0</text>
<text x="388.9" y="267.9">N/A</text>
<text x="414.3" y="267.9">N/A</text>
<text x="455" y="267.9">-</text>
<text x="491.8" y="267.9">50</text>
<text x="517.2" y="267.9">10</text>
<text x="541" y="267.9">1- 282836 -0</text>
<text x="366.1" y="275.9">0</text>
<text x="388.9" y="275.9">N/A</text>
<text x="414.3" y="275.9">N/A</text>
<text x="455" y="275.9">-</text>
<text x="491.8" y="275.9">45</text>
<text x="518.5" y="275.9">9</text>
<text x="545.3" y="275.9">282836 -9</text>
<text x="366.1" y="283.8">0</text>
<text x="388.9" y="283.8">N/A</text>
<text x="414.3" y="283.8">N/A</text>
<text x="455" y="283.8">-</text>
<text x="491.8" y="283.8">40</text>
<text x="518.5" y="283.8">8</text>
<text x="545.3" y="283.8">282836 -8</text>
<text x="366.1" y="291.8">0</text>
<text x="388.9" y="291.8">N/A</text>
<text x="414.3" y="291.8">N/A</text>
<text x="455" y="291.8">-</text>
<text x="491.8" y="291.8">35</text>
<text x="518.5" y="291.8">7</text>
<text x="545.3" y="291.8">282836 -7</text>
<text x="366.1" y="299.7">0</text>
<text x="388.9" y="299.7">N/A</text>
<text x="414.3" y="299.7">N/A</text>
<text x="455" y="299.7">-</text>
<text x="491.8" y="299.7">30</text>
<text x="518.5" y="299.7">6</text>
<text x="545.3" y="299.7">282836 -6</text>
<text x="366.1" y="307.6">0</text>
<text x="388.9" y="307.6">N/A</text>
<text x="414.3" y="307.6">N/A</text>
<text x="455" y="307.6">-</text>
<text x="491.8" y="307.6">25</text>
<text x="518.5" y="307.6">5</text>
<text x="545.3" y="307.6">282836 -5</text>
<text x="366.1" y="315.6">0</text>
<text x="388.9" y="315.6">N/A</text>
<text x="414.3" y="315.6">N/A</text>
<text x="455" y="315.6">-</text>
<text x="491.8" y="315.6">20</text>
<text x="518.5" y="315.6">4</text>
<text x="545.3" y="315.6">282836 -4</text>
<text x="366.1" y="323.5">0</text>
<text x="388.9" y="323.5">N/A</text>
<text x="414.3" y="323.5">N/A</text>
<text x="455" y="323.5">-</text>
<text x="491.8" y="323.5">15</text>
<text x="518.5" y="323.5">3</text>
<text x="545.3" y="323.5">282836 -3</text>
<text x="366.1" y="331.4">0</text>
<text x="388.9" y="331.4">N/A</text>
<text x="414.3" y="331.4">N/A</text>
<text x="455" y="331.4">-</text>
<text x="491.8" y="331.4">10</text>
<text x="518.5" y="331.4">2</text>
<text x="545.3" y="331.4">282836 -2</text>
<text x="366.1" y="339.4">2</text>
<text x="388.9" y="339.4">5.0</text>
<text x="413" y="339.4">1.1</text>
<text x="455" y="339.4">-</text>
<text x="491.8" y="339.4">10</text>
<text x="518.5" y="339.4">2</text>
<text x="545.3" y="339.4">282836 -1</text>
<text x="363.5" y="347.3">QTY</text>
<text x="391.5" y="347.3">S</text>
<text x="416.9" y="347.3">H</text>
<text x="447.2" y="351.3">MARKING</text>
<text x="493.1" y="351.3">L</text>
<text x="513.3" y="348.3">NO OF</text>
<text x="551.1" y="348.3">PART</text>
<text x="388.9" y="355.3">PEG</text>
<text x="514.6" y="354.3">POSN</text>
<text x="548.5" y="354.3">NUMBER</text>
</g>
<g font-size="4.6">
<text x="487.5" y="376.7">TERMINAL BLOCK, PCB MOUNT,</text>
<text x="487.5" y="381.7">SIDE WIRE ENTRY, STACKING</text>
<text x="487.5" y="386.7">WITH INTERLOCK, 5.00mm PITCH</text>
<text x="481.8" y="399.9">00779</text>
<text x="508.2" y="399.3">282836</text>
<text x="567.8" y="399.3">-</text>
</g>
<g font-size="4.1">
<text x="67.5" y="8.7">4</text>
<text x="207.2" y="8.7">3</text>
<text x="382.1" y="8.7">2</text>
<text x="521.8" y="8.7">1</text>
<text x="585.3" y="56.3">D</text>
<text x="4" y="60.3">D</text>
<text x="4" y="152.5">C</text>
<text x="585.3" y="152.5">C</text>
<text x="4" y="260.4">B</text>
<text x="585.3" y="263.6">B</text>
<text x="4" y="368.4">A</text>
<text x="585.3" y="368.4">A</text>
</g>
<g font-size="3.9">
<text x="475.9" y="46.8">9</text>
<text x="90.2" y="49.2">TEST FACILITY</text>
<text x="476" y="54.8">9</text>
<text x="476.1" y="62.7">9</text>
<text x="187.8" y="85.4">8.20</text>
<text x="48.5" y="90.2">INTERLOCKING</text>
<text x="62.7" y="94.7">FEATURE</text>
<text x="62.7" y="118.5">0.60</text>
<text x="77.6" y="118.5">0.05</text>
<text x="154.3" y="120.9">CLAMPING SCREW</text>
<text x="320.2" y="125.3">SEE SHEET 2</text>
<text x="138" y="136">L</text>
<text x="307.2" y="173.8">10.0</text>
<text x="58.4" y="195.7">WIRE ENTRY</text>
<text x="302.6" y="209.7">3.5</text>
<text x="314.6" y="209.7">0.3</text>
<text x="69.3" y="233">2.50</text>
<text x="83" y="233">REF</text>
<text x="174.7" y="233">0.9</text>
<text x="186.8" y="233">0.1</text>
<text x="285.6" y="232.3">0.50</text>
<text x="300.5" y="232.3">0.05</text>
<text x="89.7" y="244.9">7</text>
<text x="225.2" y="245.1">4.1</text>
<text x="237.3" y="245.1">0.2</text>
<text x="78.2" y="250.9">5.00</text>
<text x="93.1" y="250.9">0.05</text>
<text x="185.7" y="257.1">2.50</text>
<text x="113.5" y="268.1">PEG</text>
<text x="150.1" y="269.9">S</text>
<text x="203.9" y="268.5">0</text>
<text x="96.4" y="272.6">SEE TABLE</text>
<text x="190.5" y="270.8">1.20</text>
<text x="201.9" y="273">-0.15</text>
<text x="180.8" y="295.8">3.30</text>
<text x="195.7" y="295.8">0.05</text>
<text x="173.5" y="337.6">5.0</text>
<text x="473.2" y="354.2">8</text>
<text x="110" y="364.8">1.1</text>
<text x="118.6" y="362.6">+0.1</text>
<text x="205.7" y="362.5">3.30</text>
<text x="120.5" y="367.1">0</text>
<text x="366.5" y="376.3">mm</text>
<text x="119.5" y="381.8">1.40</text>
<text x="130.9" y="379.5">+0.10</text>
<text x="132.9" y="384">0</text>
<text x="176.1" y="386.6">S</text>
<text x="434.1" y="384.8">-</text>
<text x="434.1" y="394">-</text>
<text x="407.6" y="401.9">-</text>
<text x="452.6" y="399.8">-</text>
<text x="367.4" y="403.7">1</text>
<text x="407.6" y="407">-</text>
<text x="527.9" y="407.4">4:1</text>
<text x="572.3" y="406.8">H10</text>
</g>
<g font-size="3.6">
<text x="431.4" y="363.4">S.WELDON</text>
<text x="450.4" y="360.4">28SEP2007</text>
<text x="431.4" y="369.7">C.RICHARD</text>
<text x="450.4" y="366.7">28SEP2007</text>
<text x="431.4" y="376.1">C.RICHARD</text>
<text x="450.4" y="373.1">28SEP2007</text>
</g>
<g font-size="3.3">
<text x="449.6" y="30.7">H10</text>
<text x="470.9" y="30.8">REVISED PER ECO-14-018223</text>
<text x="563.7" y="30.6">NK</text>
<text x="573.8" y="30.7">MM</text>
<text x="532.4" y="365.1">TE Connectivity</text>
<text x="429" y="406.1">Customer Drawing</text>
<text x="551.4" y="407.1">1</text>
<text x="558.4" y="407.3">3</text>
</g>
<g font-size="2.9">
<text x="491" y="16.8">REVISIONS</text>
<text x="21.7" y="21.8">C</text>
</g>
<g font-size="2.6">
<text x="408.3" y="379.8">-</text>
<text x="408.3" y="382.9">0.2</text>
<text x="408.3" y="385.8">0.15</text>
<text x="408.3" y="388.8">0.000</text>
<text x="408.3" y="391.8">0.0000</text>
</g>
<text font-size="2.5" x="359.9" y="361.1">THIS DRAWING IS A CONTROLLED DOCUMENT.</text>
<g font-size="2.2">
<text x="390.2" y="379.7">0 PLC</text>
<text x="390.2" y="382.6">1 PLC</text>
<text x="390.2" y="385.6">2 PLC</text>
<text x="390.2" y="388.6">3 PLC</text>
<text x="390.2" y="391.6">4 PLC</text>
<text x="390.2" y="394.6">ANGLES</text>
</g>
<g font-size="2">
<text x="16.7" y="15.5">THIS DRAWING IS UNPUBLISHED.</text>
<text x="93.9" y="15.5">RELEASED FOR PUBLICATION</text>
<text x="158.9" y="15.5">20</text>
<text x="27.3" y="21.4">COPYRIGHT</text>
<text x="40.8" y="21.4">20</text>
<text x="56.3" y="21.4">BY -</text>
<text x="108.8" y="20.3">ALL RIGHTS RESERVED.</text>
<text x="443.5" y="22.9">P</text>
<text x="450.4" y="22.9">LTR</text>
<text x="492.6" y="22.9">DESCRIPTION</text>
<text x="549" y="22.9">DATE</text>
<text x="563.2" y="22.9">DWN</text>
<text x="572.5" y="22.9">APVD</text>
<text x="547.8" y="30.2">10DEC2014</text>
<text x="429.2" y="359.8">DWN</text>
<text x="362.5" y="370.8">DIMENSIONS:</text>
<text x="397" y="370.7">TOLERANCES UNLESS</text>
<text x="429.2" y="366.1">CHK</text>
<text x="394.8" y="372.8">OTHERWISE SPECIFIED:</text>
<text x="429.2" y="372.5">APVD</text>
<text x="473.2" y="372.5">NAME</text>
<text x="429.2" y="378.8">PRODUCT SPEC</text>
<text x="429.2" y="388.1">APPLICATION SPEC</text>
<text x="474.4" y="391.5">SIZE</text>
<text x="484.4" y="391.5">CAGE CODE</text>
<text x="500.1" y="391.5">DRAWING NO</text>
<text x="560.6" y="391.5">RESTRICTED TO</text>
<text x="351.7" y="397.2">MATERIAL</text>
<text x="390.6" y="397.2">FINISH</text>
<text x="429.2" y="397.4">WEIGHT</text>
<text x="516" y="404.2">SCALE</text>
<text x="537.2" y="404.2">SHEET</text>
<text x="554.7" y="404.4">OF</text>
<text x="566.6" y="404.2">REV</text>
<text x="12.5" y="411.6">1471-9 (3/13)</text>
</g>
</svg>
